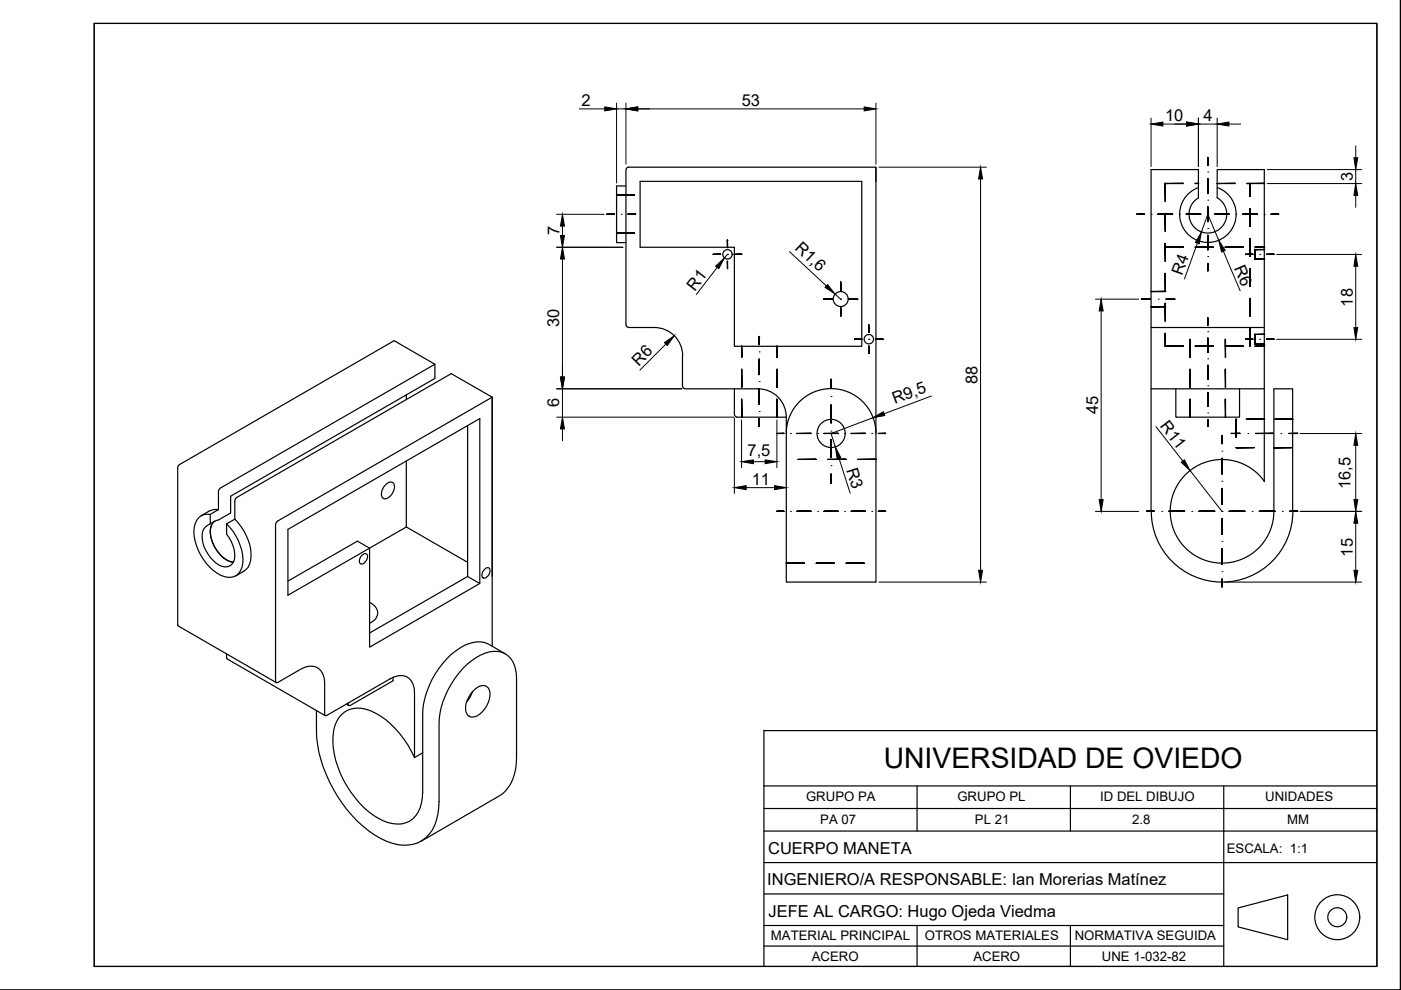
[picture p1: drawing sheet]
<svg xmlns="http://www.w3.org/2000/svg" width="297mm" height="210mm" viewBox="0 0 297 210" stroke-linecap="round" stroke-linejoin="round" font-family="sans-serif">
<!-- layer: 01_Contornos -->
<g fill="none" stroke="#000" stroke-width=".25">
<path d="M132.7 39.4h-2v12h2M132.7 36v32.9M133.2 35.4h52.5v88h-19v-35h-10.5M133.2 35.4l-.2 .1-.2 .4M135.7 38.5h47v34.9h-27v-21h-20zM185.7 35.4v3.1M254.1 39.8a6 6 0 0 0-2.8 9.2 6 6 0 0 0 9.6 0 6 6 0 0 0-2.8-9.2M254.1 42v-6h-10v72.4M254.1 42a4 4 0 0 0-1.1 6 4 4 0 0 0 6.2 0 4 4 0 0 0-1.1-6M258.1 42v-6h10v66.1M132.8 68.9l.2 .4 .2 .1M133.2 69.4h5.5"/>
<path d="M138.7 69.4a6 6 0 0 1 6 6M144.7 75.5v6.4M244.1 69.4h24M144.7 81.9l.1 .3 .4 .2M145.2 82.4h15.5a6 6 0 0 1 6 6M155.7 82.4v5.5l.1 .3 .4 .2M166.7 91.9a9.5 9.5 0 0 1 9.5-9.5 9.5 9.5 0 0 1 9.5 9.5M244.1 82.4h24M249.3 82.4v6h13.5v-6M244.1 108.4a15 15 0 0 0 15 15 15 15 0 0 0 15-15M268.1 102.1a11 11 0 0 0-17.8-.2 11 11 0 0 0 5.4 16.9 11 11 0 0 0 14.4-10.4M270.1 108.4v-26h4v26"/>
<circle cx="154.2" cy="53.9" r=".99"/>
<circle cx="178.2" cy="63.4" r="1.59"/>
<circle cx="184.2" cy="71.9" r=".99"/>
<circle cx="176.2" cy="91.9" r="2.98"/>
</g>
<!-- layer: 02_Ocultas -->
<g fill="#000" stroke="#000" stroke-width=".21">
<path d="M247.1 38.9h3.8zM247.1 38.9h3.8zM247.1 38.9h3.8zM247.1 38.9h3.8z"/>
<path d="M247.1 38.9v3.8zM247.1 38.9v3.8zM247.1 38.9v3.8zM247.1 38.9v3.8z"/>
<path d="M253.4 38.9h.7zM253.4 38.9h.7zM253.4 38.9h.7zM253.4 38.9h.7z"/>
<path d="M258.1 38.9h3.8zM258.1 38.9h3.8zM258.1 38.9h3.8zM258.1 38.9h3.8z"/>
<path d="M264.4 38.9h3.7zM264.4 38.9h3.7zM264.4 38.9h3.7zM264.4 38.9h3.7z"/>
<path d="M130.7 41.4h3.8zM130.7 41.4h3.8zM130.7 41.4h3.8zM130.7 41.4h3.8z"/>
<path d="M130.7 49.4h3.8zM130.7 49.4h3.8zM130.7 49.4h3.8zM130.7 49.4h3.8z"/>
<path d="M247.1 52.4h3.8zM247.1 52.4h3.8zM247.1 52.4h3.8zM247.1 52.4h3.8z"/>
<path d="M247.1 45.3v3.8zM247.1 45.3v3.8zM247.1 45.3v3.8zM247.1 45.3v3.8z"/>
<path d="M247.1 51.6v3.8zM247.1 51.6v3.8zM247.1 51.6v3.8zM247.1 51.6v3.8z"/>
<path d="M247.1 58v3.8zM247.1 58v3.8zM247.1 58v3.8zM247.1 58v3.8z"/>
<path d="M253.4 52.4h3.8zM253.4 52.4h3.8zM253.4 52.4h3.8zM253.4 52.4h3.8z"/>
<path d="M259.8 52.4h3.8zM259.8 52.4h3.8zM259.8 52.4h3.8zM259.8 52.4h3.8z"/>
<path d="M265 50.6v3.8zM265 50.6l.1 3.8zM265 50.6l.1 3.8zM265 50.6l.1 3.8z"/>
<path d="M265 44.2v3.8zM265 44.2l.1 3.8zM265 44.2l.1 3.8zM265 44.2l.1 3.8z"/>
<path d="M265 38.9v2.8zM265 38.9l.1 2.8zM265 38.9l.1 2.8zM265 38.9l.1 2.8z"/>
<path d="M266.1 54.9h2zM266.1 54.9h2zM266.1 54.9h2zM266.1 54.9h2z"/>
<path d="M266.1 52.4h2zM266.1 52.4h2zM266.1 52.4h2zM266.1 52.4h2z"/>
<path d="M266.1 52.9v2zM266.1 52.9v2zM266.1 52.9v2zM266.1 52.9v2z"/>
<path d="M266.1 52.9h2zM266.1 52.9h2zM266.1 52.9h2zM266.1 52.9h2z"/>
<path d="M157.2 73.4v2.3zM157.2 73.4l.1 2.3zM157.2 73.4l.1 2.3zM157.2 73.4l.1 2.3z"/>
<path d="M164.7 73.4v2.3zM164.7 73.4l.1 2.3zM164.7 73.4l.1 2.3zM164.7 73.4l.1 2.3z"/>
<path d="M244.1 61.8h3zM244.1 61.8h3zM244.1 61.8h3zM244.1 61.8h3z"/>
<path d="M247.1 73.4h3.8zM247.1 73.4h3.8zM247.1 73.4h3.8zM247.1 73.4h3.8z"/>
<path d="M244.1 65h3zM244.1 65h3zM244.1 65h3zM244.1 65h3z"/>
<path d="M247.1 64.3v3.8zM247.1 64.3v3.8zM247.1 64.3v3.8zM247.1 64.3v3.8z"/>
<path d="M247.1 70.7v2.7zM247.1 70.7v2.7zM247.1 70.7v2.7zM247.1 70.7v2.7z"/>
<path d="M252.3 71.9v3.8zM252.3 71.9v3.8zM252.3 71.9v3.8zM252.3 71.9v3.8z"/>
<path d="M253.4 73.4h3.8zM253.4 73.4h3.8zM253.4 73.4h3.8zM253.4 73.4h3.8z"/>
<path d="M259.8 73.4h3.8zM259.8 73.4h3.8zM259.8 73.4h3.8zM259.8 73.4h3.8z"/>
<path d="M259.8 71.9v3.8zM259.8 71.9v3.8zM259.8 71.9v3.8zM259.8 71.9v3.8z"/>
<path d="M265 69.6v3.8zM265 69.6l.1 3.8zM265 69.6l.1 3.8zM265 69.6l.1 3.8z"/>
<path d="M265 63.3v3.8zM265 63.3l.1 3.8zM265 63.3l.1 3.8zM265 63.3l.1 3.8z"/>
<path d="M265 56.9v3.8zM265 56.9l.1 3.8zM265 56.9l.1 3.8zM265 56.9l.1 3.8z"/>
<path d="M266.1 72.9h2zM266.1 73l2-.1zM266.1 73l2-.1zM266.1 73h2z"/>
<path d="M266.1 73.4h2zM266.1 73.4h2zM266.1 73.4h2zM266.1 73.4h2z"/>
<path d="M266.1 70.9v2.1zM266.1 70.9v2.1zM266.1 70.9v2.1zM266.1 70.9v2.1z"/>
<path d="M266.1 70.9h2zM266.1 70.9h2zM266.1 70.9h2zM266.1 70.9h2z"/>
<path d="M157.2 84.6v3.8zM157.2 84.6l.1 3.8zM157.2 84.6l.1 3.8zM157.2 84.6l.1 3.8z"/>
<path d="M157.2 78.3v3.8zM157.2 78.3l.1 3.8zM157.2 78.3l.1 3.8zM157.2 78.3l.1 3.8z"/>
<path d="M164.7 84.6v3.8zM164.7 84.6l.1 3.8zM164.7 84.6l.1 3.8zM164.7 84.6l.1 3.8z"/>
<path d="M164.7 78.3v3.8zM164.7 78.3l.1 3.8zM164.7 78.3l.1 3.8zM164.7 78.3l.1 3.8z"/>
<path d="M169.2 97.4h3.8zM169.2 97.4h3.8zM169.2 97.4h3.8zM169.2 97.4h3.8z"/>
<path d="M175.6 97.4h3.8zM175.6 97.4h3.8zM175.6 97.4h3.8zM175.6 97.4h3.8z"/>
<path d="M181.9 97.4h3.8zM181.9 97.4h3.8zM181.9 97.4h3.8zM181.9 97.4h3.8z"/>
<path d="M252.3 84.6v3.8zM252.3 84.6v3.8zM252.3 84.6v3.8zM252.3 84.6v3.8z"/>
<path d="M252.3 78.3v3.8zM252.3 78.3v3.8zM252.3 78.3v3.8zM252.3 78.3v3.8z"/>
<path d="M259.8 84.6v3.8zM259.8 84.6v3.8zM259.8 84.6v3.8zM259.8 84.6v3.8z"/>
<path d="M259.8 78.3v3.8zM259.8 78.3v3.8zM259.8 78.3v3.8zM259.8 78.3v3.8z"/>
<path d="M262.1 94.9h3.8zM262.1 94.9h3.8zM262.1 94.9h3.8zM262.1 94.9h3.8z"/>
<path d="M262.1 88.9v3.8zM262.1 88.9v3.8zM262.1 88.9v3.8zM262.1 88.9v3.8z"/>
<path d="M264.2 88.9h3.9zM264.2 88.9h3.9zM264.2 88.9h3.9zM264.2 88.9h3.9z"/>
<path d="M270.1 94.9h3.8zM270.1 94.9h3.8zM270.1 94.9h3.8zM270.1 94.9h3.8z"/>
<path d="M270.3 88.9h3.8zM270.3 88.9h3.8zM270.3 88.9h3.8zM270.3 88.9h3.8z"/>
<path d="M166.7 119.4h3.8zM166.7 119.4h3.8zM166.7 119.4h3.8zM166.7 119.4h3.8z"/>
<path d="M173.1 119.4h3.8zM173.1 119.4h3.8zM173.1 119.4h3.8zM173.1 119.4h3.8z"/>
<path d="M179.4 119.4h3.8zM179.4 119.4h3.8zM179.4 119.4h3.8zM179.4 119.4h3.8z"/>
</g>
<g fill="none" stroke="#000" stroke-width=".21">
<path d="M247.1 38.9h.1M247.1 38.9h3.8zM247.1 38.9v3.8zM253.4 38.9h.7zM254.1 38.9h.1M258.1 38.9h.1M258.1 38.9h3.8zM264.4 38.9h3.7zM265 38.9l.1 2.8zM265 38.9h.1M268.1 38.9h.1M130.7 41.4h.1"/>
<path d="M130.7 41.4h3.8zM130.7 49.4h.1M130.7 49.4h3.8zM247.1 45.3v3.8zM247.1 51.6v3.8zM247.1 58v3.8zM247.1 52.4h.1M247.1 52.4h3.8zM253.4 52.4h3.8zM259.8 52.4h3.8zM265 56.9l.1 3.8zM265 50.6l.1 3.8z"/>
<path d="M265 44.2l.1 3.8zM266.1 52.9h2zM266.1 52.9h.1M266.1 52.9v2zM266.1 54.9h.1M266.1 54.9h2zM266.1 52.4h2zM268.1 52.4h.1M268.1 52.9h.1M268.1 54.9h.1M157.2 78.3l.1 3.8zM157.2 73.4l.1 2.3z"/>
<path d="M157.2 73.4h.1M164.7 78.3l.1 3.8zM164.7 73.4l.1 2.3zM164.7 73.4h.1M244.1 61.8h.1M244.1 61.8h3zM244.1 65h3zM244.1 65h.1M247.1 64.3v3.8zM247.1 70.7v2.7zM247.1 73.4h.1M247.1 73.4h3.8z"/>
<path d="M247.1 61.8h.1M247.1 65h.1M252.3 78.3v3.8zM252.3 71.9v3.8zM253.4 73.4h3.8zM259.8 73.4h3.8zM259.8 78.3v3.8zM259.8 71.9v3.8zM265 73.4h.1M265 69.6l.1 3.8zM265 63.3l.1 3.8zM266.1 70.9h.1"/>
<path d="M266.1 70.9v2.1zM266.1 73h.1M266.1 70.9h2zM266.1 72.9l2 .1zM266.1 73.4h2zM268.1 73.4h.1M268.1 70.9h.1M268.1 72.9v.1M157.2 88.4h.1M157.2 84.6l.1 3.8zM164.7 88.4h.1M164.7 84.6l.1 3.8z"/>
<path d="M169.2 97.4h3.8zM175.6 97.4h3.8zM181.9 97.4h3.8zM185.7 97.4h.1M252.3 88.4h.1M252.3 84.6v3.8zM259.8 88.4h.1M259.8 84.6v3.8zM262.1 88.9h.1M262.1 88.9v3.8zM262.1 94.9h.1M262.1 94.9h3.8z"/>
<path d="M264.2 88.9h3.9zM268.1 88.9h.1M270.1 94.9h.1M270.1 94.9h3.8zM270.3 88.9h3.8zM274.1 88.9h.1M166.7 119.4h.1M166.7 119.4h3.8zM173.1 119.4h3.8zM179.4 119.4h3.8z"/>
</g>
<!-- layer: 03_Ejes -->
<g fill="#000" stroke="#000" stroke-width=".21">
<path d="M256.1 33.5v1.5zM256.1 33.5v1.5zM256.1 33.5v1.5zM256.1 33.5v1.5z"/>
<path d="M256.1 37.9v3.1zM256.1 37.9v3.1zM256.1 37.9v3.1zM256.1 37.9v3.1z"/>
<path d="M128.7 45.4h1.6zM128.7 45.4h1.6zM128.7 45.4h1.6zM128.7 45.4h1.6z"/>
<path d="M133.1 45.4h1.6zM133.1 45.4h1.6zM133.1 45.4h1.6zM133.1 45.4h1.6z"/>
<path d="M151.2 53.9h1.6zM151.2 53.9h1.6zM151.2 53.9h1.6zM151.2 53.9h1.6z"/>
<path d="M154.2 50.9l.1 1.6zM154.2 50.9l.1 1.6zM154.2 50.9l.1 1.6zM154.2 50.9v1.6z"/>
<path d="M154.2 55.4l.1 1.6zM154.2 55.4l.1 1.6zM154.2 55.4l.1 1.6zM154.2 55.4v1.6z"/>
<path d="M155.7 53.9h1.5zM155.7 53.9h1.5zM155.7 53.9h1.5zM155.7 53.9h1.5z"/>
<path d="M178.2 59.8l.1 1.9zM178.2 59.8l.1 1.9zM178.2 59.8l.1 1.9zM178.2 59.8v1.9z"/>
<path d="M241 45.4h1.6zM241 45.4h1.6zM241 45.4h1.6zM241 45.4h1.6z"/>
<path d="M245.5 45.4h3.1zM245.5 45.4h3.1zM245.5 45.4h3.1zM245.5 45.4h3.1z"/>
<path d="M251.5 45.4h3.1zM251.5 45.4h3.1zM251.5 45.4h3.1zM251.5 45.4h3.1z"/>
<path d="M256.1 43.9v3.1zM256.1 43.9v3.1zM256.1 43.9v3.1zM256.1 43.9v3.1z"/>
<path d="M256.1 49.9v3.1zM256.1 49.9v3.1zM256.1 49.9v3.1zM256.1 49.9v3.1z"/>
<path d="M256.1 55.9v1.5zM256.1 55.9v1.5zM256.1 55.9v1.5zM256.1 55.9v1.5z"/>
<path d="M257.5 45.4h3.1zM257.5 45.4h3.1zM257.5 45.4h3.1zM257.5 45.4h3.1z"/>
<path d="M263.5 45.4h3.1zM263.5 45.4h3.1zM263.5 45.4h3.1zM263.5 45.4h3.1z"/>
<path d="M264.1 53.9h1.5zM264.1 53.9h1.5zM264.1 53.9h1.5zM264.1 53.9h1.5z"/>
<path d="M268.5 53.9h1.6zM268.5 53.9h1.6zM268.5 53.9h1.6zM268.5 53.9h1.6z"/>
<path d="M269.5 45.4h1.6zM269.5 45.4h1.6zM269.5 45.4h1.6zM269.5 45.4h1.6z"/>
<path d="M161 76.1v3.3zM161 76.1v3.3zM161 76.1v3.3zM161 76.1v3.3z"/>
<path d="M161 71.4v1.7zM161 71.4v1.7zM161 71.4v1.7zM161 71.4v1.7z"/>
<path d="M174.6 63.4h1.9zM174.6 63.4h1.9zM174.6 63.4h1.9zM174.6 63.4h1.9z"/>
<path d="M178.2 65.2l.1 1.8zM178.2 65.2l.1 1.8zM178.2 65.2l.1 1.8zM178.2 65.2v1.8z"/>
<path d="M180 63.4h1.8zM180 63.4h1.8zM180 63.4h1.8zM180 63.4h1.8z"/>
<path d="M181.2 71.9h1.6zM181.2 71.9h1.6zM181.2 71.9h1.6zM181.2 71.9h1.6z"/>
<path d="M184.2 68.9v1.6zM184.2 68.9v1.6zM184.2 68.9v1.6zM184.2 68.9v1.6z"/>
<path d="M184.2 73.4v1.5zM184.2 73.4v1.5zM184.2 73.4v1.5zM184.2 73.4v1.5z"/>
<path d="M185.6 71.9h1.6zM185.6 71.9h1.6zM185.6 71.9h1.6zM185.6 71.9h1.6z"/>
<path d="M242.1 63.4h1.8zM242.1 63.4h1.8zM242.1 63.4h1.8zM242.1 63.4h1.8z"/>
<path d="M247.2 63.4h1.8zM247.2 63.4h1.8zM247.2 63.4h1.8zM247.2 63.4h1.8z"/>
<path d="M256.1 67.5v1.4zM256.1 67.5v1.4zM256.1 67.5v1.4zM256.1 67.5v1.4z"/>
<path d="M256.1 71.7v3zM256.1 71.7v3zM256.1 71.7v3zM256.1 71.7v3z"/>
<path d="M256.1 77.4v3zM256.1 77.4v3zM256.1 77.4v3zM256.1 77.4v3z"/>
<path d="M264.1 71.9h1.5zM264.1 71.9h1.5zM264.1 71.9h1.5zM264.1 71.9h1.5z"/>
<path d="M268.5 71.9h1.6zM268.5 71.9h1.6zM268.5 71.9h1.6zM268.5 71.9h1.6z"/>
<path d="M161 88.8v1.6zM161 88.8v1.6zM161 88.8v1.6zM161 88.8v1.6z"/>
<path d="M161 82.4v3.3zM161 82.4v3.3zM161 82.4v3.3zM161 82.4v3.3z"/>
<path d="M164.7 91.9h1.5zM164.7 91.9h1.5zM164.7 91.9h1.5zM164.7 91.9h1.5z"/>
<path d="M169 91.9h3zM169 91.9h3zM169 91.9h3zM169 91.9h3z"/>
<path d="M174.7 91.9h3zM174.7 91.9h3zM174.7 91.9h3zM174.7 91.9h3z"/>
<path d="M176.2 80.4v2zM176.2 80.4v2zM176.2 80.4v2zM176.2 80.4v2z"/>
<path d="M176.2 85.9v3.8zM176.2 85.9v3.8zM176.2 85.9v3.8zM176.2 85.9v3.8z"/>
<path d="M176.2 93.2v3.8zM176.2 93.2v3.8zM176.2 93.2v3.8zM176.2 93.2v3.8z"/>
<path d="M180.5 91.9h3zM180.5 91.9h3zM180.5 91.9h3zM180.5 91.9h3z"/>
<path d="M186.2 91.9h1.5zM186.2 91.9h1.5zM186.2 91.9h1.5zM186.2 91.9h1.5z"/>
<path d="M256.1 83.2v3zM256.1 83.2v3zM256.1 83.2v3zM256.1 83.2v3z"/>
<path d="M256.1 89v1.4zM256.1 89v1.4zM256.1 89v1.4zM256.1 89v1.4z"/>
<path d="M259.1 92.4v1.7zM259.1 92.4v1.7zM259.1 92.4v1.7zM259.1 92.4v1.7z"/>
<path d="M259.1 97.2v3.3zM259.1 97.2v3.3zM259.1 97.2v3.3zM259.1 97.2v3.3z"/>
<path d="M261.1 91.9h1.8zM261.1 91.9h1.8zM261.1 91.9h1.8zM261.1 91.9h1.8z"/>
<path d="M266.2 91.9h3.7zM266.2 91.9h3.7zM266.2 91.9h3.7zM266.2 91.9h3.7z"/>
<path d="M273.3 91.9h1.8zM273.3 91.9h1.8zM273.3 91.9h1.8zM273.3 91.9h1.8z"/>
<path d="M164.7 108.4h1.5zM164.7 108.4h1.5zM164.7 108.4h1.5zM164.7 108.4h1.5z"/>
<path d="M169 108.4h3zM169 108.4h3zM169 108.4h3zM169 108.4h3z"/>
<path d="M176.2 100.5v1.9zM176.2 100.5v1.9zM176.2 100.5v1.9zM176.2 100.5v1.9z"/>
<path d="M174.7 108.4h3zM174.7 108.4h3zM174.7 108.4h3zM174.7 108.4h3z"/>
<path d="M180.5 108.4h3zM180.5 108.4h3zM180.5 108.4h3zM180.5 108.4h3z"/>
<path d="M186.2 108.4h1.5zM186.2 108.4h1.5zM186.2 108.4h1.5zM186.2 108.4h1.5z"/>
<path d="M243.1 108.4h1.6zM243.1 108.4h1.6zM243.1 108.4h1.6zM243.1 108.4h1.6z"/>
<path d="M247.8 108.4h3.4zM247.8 108.4h3.4zM247.8 108.4h3.4zM247.8 108.4h3.4z"/>
<path d="M254.2 108.4h3.4zM254.2 108.4h3.4zM254.2 108.4h3.4zM254.2 108.4h3.4z"/>
<path d="M259.1 103.6v3.3zM259.1 103.6v3.3zM259.1 103.6v3.3zM259.1 103.6v3.3z"/>
<path d="M259.1 110v3.3zM259.1 110v3.3zM259.1 110v3.3zM259.1 110v3.3z"/>
<path d="M259.1 116.3v3.4zM259.1 116.3v3.4zM259.1 116.3v3.4zM259.1 116.3v3.4z"/>
<path d="M260.6 108.4h3.3zM260.6 108.4h3.3zM260.6 108.4h3.3zM260.6 108.4h3.3z"/>
<path d="M267 108.4h3.3zM267 108.4h3.3zM267 108.4h3.3zM267 108.4h3.3z"/>
<path d="M273.4 108.4h1.7zM273.4 108.4h1.7zM273.4 108.4h1.7zM273.4 108.4h1.7z"/>
<path d="M259.1 122.8v1.6zM259.1 122.8v1.6zM259.1 122.8v1.6zM259.1 122.8v1.6z"/>
</g>
<g fill="none" stroke="#000" stroke-width=".21">
<path d="M256.1 33.5h.1M256.1 33.5v1.5zM256.1 36.5h.1M256.1 37.9v3.1zM128.7 45.4h.1M128.7 45.4h1.6zM131.7 45.4h.1M133.1 45.4h1.6zM134.7 45.4h.1M151.2 53.9h.1M151.2 53.9h1.6zM154.2 50.9h.1"/>
<path d="M154.2 50.9l.1 1.6zM154.2 53.9h.1M154.2 55.4l.1 1.6zM154.2 57h.1M155.7 53.9h1.5zM157.2 53.9h.1M178.2 59.8h.1M178.2 59.8l.1 1.9zM241 45.4h.1M241 45.4h1.6zM244.1 45.4h.1M245.5 45.4h3.1z"/>
<path d="M250.1 45.4h.1M251.5 45.4h3.1zM256.1 45.4h.1M256.1 42.4h.1M256.1 43.9v3.1zM256.1 48.4h.1M256.1 49.9v3.1zM256.1 54.4h.1M256.1 55.9v1.5zM256.1 57.4h.1M257.5 45.4h3.1zM262 45.4h.1"/>
<path d="M263.5 45.4h3.1zM264.1 53.9h.1M264.1 53.9h1.5zM267.1 53.9h.1M268.1 45.4h.1M268.5 53.9h1.6zM269.5 45.4h1.6zM270.1 53.9h.1M271.1 45.4h.1M161 76.1v3.3zM161 74.6h.1M161 71.4v1.7z"/>
<path d="M161 71.4h.1M174.6 63.4h.1M174.6 63.4h1.9zM178.2 63.4h.1M178.2 65.2l.1 1.8zM178.2 67h.1M180 63.4h1.8zM181.2 71.9h.1M181.2 71.9h1.6zM181.8 63.4h.1M184.2 68.9h.1M184.2 68.9v1.6z"/>
<path d="M184.2 71.9h.1M184.2 73.4v1.5zM184.2 74.9h.1M185.6 71.9h1.6zM187.2 71.9h.1M242.1 63.4h1.8zM242.1 63.4h.1M245.6 63.4h.1M247.2 63.4h1.8zM249 63.4h.1M256.1 67.5h.1M256.1 67.5v1.4z"/>
<path d="M256.1 70.3h.1M256.1 71.7v3zM256.1 76.1h.1M256.1 77.4v3zM264.1 71.9h.1M264.1 71.9h1.5zM267.1 71.9h.1M268.5 71.9h1.6zM270.1 71.9h.1M161 90.4h.1M161 88.8v1.6zM161 87.3h.1"/>
<path d="M161 82.4v3.3zM161 80.9h.1M164.7 91.9h.1M164.7 91.9h1.5zM167.6 91.9h.1M169 91.9h3zM173.4 91.9h.1M174.7 91.9h3zM176.2 80.4h.1M176.2 80.4v2zM176.2 84.1h.1M176.2 85.9v3.8z"/>
<path d="M176.2 91.4h.1M176.2 93.2v3.8zM176.2 98.7h.1M179.1 91.9h.1M180.5 91.9h3zM184.8 91.9h.1M186.2 91.9h1.5zM187.7 91.9h.1M256.1 81.8h.1M256.1 83.2v3zM256.1 87.6h.1M256.1 89v1.4z"/>
<path d="M256.1 90.4h.1M259.1 92.4h.1M259.1 92.4v1.7zM259.1 95.6h.1M259.1 97.2v3.3zM261.1 91.9h.1M261.1 91.9h1.8zM264.6 91.9h.1M266.2 91.9h3.7zM271.6 91.9h.1M273.3 91.9h1.8zM275.1 91.9h.1"/>
<path d="M164.7 108.4h1.5zM164.7 108.4h.1M167.6 108.4h.1M169 108.4h3zM173.4 108.4h.1M174.7 108.4h3zM176.2 100.5v1.9zM176.2 102.4h.1M179.1 108.4h.1M180.5 108.4h3zM184.8 108.4h.1M186.2 108.4h1.5z"/>
<path d="M187.7 108.4h.1M243.1 108.4h.1M243.1 108.4h1.6zM246.3 108.4h.1M247.8 108.4h3.4zM252.7 108.4h.1M254.2 108.4h3.4zM259.1 102h.1M259.1 103.6v3.3zM259.1 108.4h.1M259.1 110v3.3zM259.1 114.8h.1"/>
<path d="M259.1 116.3v3.4zM260.6 108.4h3.3zM265.5 108.4h.1M267 108.4h3.3zM271.9 108.4h.1M273.4 108.4h1.7zM275.1 108.4h.1M259.1 121.2h.1M259.1 122.8v1.6zM259.1 124.4h.1"/>
</g>
<!-- layer: 04_Cotas -->
<g fill="none" stroke="#000" stroke-width=".21">
<path d="M122.8 23.1h5.4M130.7 23.1h2M130.7 21.9v16.9M132.7 21.9v12.9M135.2 23.1h48M185.7 21.9v12.9M186.4 35.4h22.7M207.9 37.9v83M244.1 25v10.3M246.5 26.3h5.1M254.1 25v10.3M254.1 26.3h4"/>
<path d="M258.1 25v10.3M260.6 26.3h2.5M268.7 36h20M268.7 38.9h20M287.4 30.9v2.6M287.4 36v2.9M118 52.4h14.1M118 45.4h10.1M119.3 47.9v2M119.3 54.9v25M152.1 56.7l-4.5 5.8M154.2 53.9l-.6 .8"/>
<path d="M167.4 53.4l7.8 7.2M253.9 51.5l-2.8 7.7M254.7 49.2l1.4-3.8 2.3 5.5M259.4 53.3l3.5 8.4M270.7 53.9h18M287.4 41.4v2.6M287.4 56.4v13M141.2 73l-5.5 5.5M177 62.3l1.2 1.1M232.2 63.4h9.2M233.5 65.9v40M270.7 71.9h18"/>
<path d="M118 88.4h37.6M118 82.4h26.6M119.3 82.4v6M119.3 90.9v2.5M155.7 88.6v16M157.2 89v10.2M159.7 97.9h2.5M164.7 89v10.2M177.9 97.2l2.4 7.4M185.1 88.6l-8.9 3.3 .9 2.9M197.5 84l-10 3.7M245.1 90.5l5.7 7.3"/>
<path d="M252.3 99.8l6.8 8.6M275.7 91.9h13M287.4 94.4v11.5M158.2 103.4h6M232.2 108.4h9.2M275.7 108.4h13M287.4 110.9v10M186.4 123.4h22.7M259.7 123.4h29"/>
</g>
<g fill="#000" stroke="#000" stroke-width=".21">
<path d="M128.2 22.7l2.5 .4-2.5 .4zM132.7 23.1l2.5-.4v.8zM183.2 22.7l2.5 .4-2.5 .4zM207.9 35.4l.4 2.5h-.8zM244.1 26.3l2.4-.4v.8zM251.6 25.9l2.5 .4-2.5 .4zM258.1 26.3l2.5-.4v.8zM287.1 33.5h.8l-.5 2.5zM119.3 52.4l.4 2.5h-.9zM119.3 45.4l.4 2.5h-.9zM118.8 49.9h.9l-.4 2.5zM151.7 56.4l1.9-1.7-1.2 2.3z"/>
<path d="M254.7 49.2l-.4 2.5-.9-.3zM258.4 50.9l1.4 2.2-.8 .3zM287.4 53.9l.5 2.5h-.8zM287.4 38.9l.5 2.5h-.8zM118.8 79.9h.9l-.4 2.5zM140.9 72.7l2.1-1.5-1.5 2.1zM175.5 60.3l1.5 2-2.1-1.4zM233.5 63.4l.4 2.5h-.9zM287.1 69.4h.8l-.5 2.5zM119.3 88.4l.4 2.5h-.9zM157.2 97.9l2.5-.4v.8zM162.2 97.5l2.5 .4-2.5 .4z"/>
<path d="M177.1 94.8l1.2 2.2-.8 .3zM185.1 88.6l2.2-1.3 .3 .8zM250.4 98l.7-.5 1.2 2.3zM287.4 91.9l.5 2.5h-.8zM155.7 103.4l2.5-.4v.8zM164.2 103l2.5 .4-2.5 .4zM233 105.9h.9l-.4 2.5zM287.1 105.9h.8l-.5 2.5zM287.4 108.4l.5 2.5h-.8zM207.5 120.9h.8l-.4 2.5zM287.1 120.9h.8l-.5 2.5z"/>
</g>
<!-- layer: 0 -->
<g fill="none" stroke="#000" stroke-width=".25">
<path d="M296.9 0v209.9h-296.9M20 5h271.9v199.9h-271.9zM92.2 77.2l-45.5 26.3-.4 .6v3.9M86.1 97.7v14l-7.7 4.5-2.6-1.5-14.8 8.5M86.1 83.7v1M99.1 90.2v32l-20.7 12M104.4 84.2l-45.7 26.4-.3 .6v33.3a.3 .3 0 0 0 .2 .2 .3 .3 0 0 0 .3 0l4.7-2.7a3.1 3.1 0 0 1 5 1.4l.2 1.5v6.5a.26 .26 0 0 0 .1 .3 .26 .26 0 0 0 .4 0l13.4-7.8a3.3 3.3 0 0 1 4.3 .3 4.3 4.3 0 0 1 .9 2.8v13.6M104.4 84.2l-8.7-5-45.6 26.3-.3 .6v4M104.4 84.2v52.8M44.6 109.1a2.81 2.81 0 0 0-3.4 2.6 10.8 10.8 0 0 0 6.3 10.5 2.89 2.89 0 0 0 4-2.7 11.3 11.3 0 0 0-3.5-8.4M44.9 111.3a6.3 6.3 0 0 0 1.7 6.2 4.8 4.8 0 0 0 2.9 1.7 5.5 5.5 0 0 1-4-3.2 5.3 5.3 0 0 1-.5-5l.8-.6 .5-.1 2.6-1.5v-3.6l43.3-25v-3l-8.6-5-45.8 26.5-.1 .3v33.6l20.8 12.1M45.6 110.5a3.6 3.6 0 0 0-2.7 2.4 7.2 7.2 0 0 0 4.2 7.2 1.99 1.99 0 0 0 2.7-2.1 7.6 7.6 0 0 0-1.8-4.7v-2.2"/>
<path d="M46.3 108a4.8 4.8 0 0 0-3.7 1.4M46.3 108l-1.7 1.1v2M49.8 110.1a10.8 10.8 0 0 1 3.3 8.8 2.99 2.99 0 0 1-1.4 2.2l-1.7 1M49.8 110.1l-1.8 1M61 112.2l40.7-23.5v35l-23.3 13.5v-21l-17.4 10zM76.7 117.8a.69 .69 0 0 1 .6-.4 .69 .69 0 0 1 .6 .3 1.6 1.6 0 0 1-1.3 1.9 1.02 1.02 0 0 1-.1-1.6zM81.7 102.9a1.07 1.07 0 0 1 .9-.7 1.07 1.07 0 0 1 1 .5 2.62 2.62 0 0 1-2.1 3.1 1.32 1.32 0 0 1-.4-2zM86.1 111.7l13 7.5M48 138.7l.2 1 20.8 12M78.4 127.7a2.38 2.38 0 0 1 1.4 3.3l-.3 .4-1.1 .8M99.1 122.2l2.6 1.5M102.8 120.6a.62 .62 0 0 1 .9-.2 .62 .62 0 0 1 .2 .9 1.43 1.43 0 0 1-1.5 1.2 1.39 1.39 0 0 1 .4-1.9z"/>
<path d="M107.1 138.6l-3.4-2a6.6 6.6 0 0 0-7.1 1.5 18.1 18.1 0 0 0-7 13.3v16.6a7.1 7.1 0 0 1-2.7 6.1 6.5 6.5 0 0 1-6.7-.6 21 21 0 0 1-9.6-16.3 7.2 7.2 0 0 1 2.5-6.3 6 6 0 0 1 6.6 .3 19.8 19.8 0 0 1 8.2 9.4M67.1 150.6a28.2 28.2 0 0 0 2.1 13.6 26.5 26.5 0 0 0 12.8 14.2 7.8 7.8 0 0 0 8.3-.8 9.7 9.7 0 0 0 2.8-7.7v-16.5a18.1 18.1 0 0 1 8.7-14.4 5 5 0 0 1 6.4 .5 6.2 6.2 0 0 1 1.3 4.4v16.6a9.8 9.8 0 0 1-3 7.8l-17.2 10.1M73.4 149.3l.6 .3M83.3 143.6l.1 .7-9.1 5.3-.5-.1v-.4M89.6 159.6l-1.7 1M100.2 146.6l-.5 1.2-.7 .9M100.6 146.2a1.97 1.97 0 0 1 3-.3 4.6 4.6 0 0 1-1.4 5.1 2.17 2.17 0 0 1-3.1 .6 3.9 3.9 0 0 1 .6-4.4zM291.9 154.9h-129.9v50M162 176.2h129.9M162 166.6h129.9M162 171.4h129.9M194.4 166.6v9.6"/>
<path d="M226.9 166.6v9.6M259.5 166.6v38.3M162 182.9h129.9M162 189.5h97.5M162 196.2h97.5M194.4 196.2v8.7M226.9 196.2v8.7M262.5 192.5l10.5-2.7v9.4l-10.5-2.7zM162 200.6h97.5"/>
<circle cx="283.5" cy="194.5" r="4.8"/>
<circle cx="283.5" cy="194.5" r="2.01"/>
</g>
<text font-size="6" x="187.4" y="162.8">UNIVERSIDAD DE OVIEDO</text>
<g font-size="3.5">
<text x="123.3" y="22.5">2</text>
<text x="157.3" y="22.4">53</text>
<text x="247" y="25.6">10</text>
<text x="255.1" y="25.7">4</text>
<text x="286.8" y="38.4" transform="rotate(-90 286.8 38.4)">3</text>
<text x="118.6" y="49.9" transform="rotate(-90 118.6 49.9)">7</text>
<text x="168.4" y="52.8" transform="rotate(43 168.4 52.8)">R1,6</text>
<text x="250.7" y="58.6" transform="rotate(-70 250.7 58.6)">R4</text>
<text x="261.6" y="56.9" transform="rotate(67 261.6 56.9)">R6</text>
<text x="147.3" y="61.8" transform="rotate(-52 147.3 61.8)">R1</text>
<text x="286.8" y="65" transform="rotate(-90 286.8 65)">18</text>
<text x="118.6" y="69.4" transform="rotate(-90 118.6 69.4)">30</text>
<text x="135.5" y="77.7" transform="rotate(-45 135.5 77.7)">R6</text>
<text x="207.2" y="81.4" transform="rotate(-90 207.2 81.4)">88</text>
<text x="118.6" y="86.4" transform="rotate(-90 118.6 86.4)">6</text>
<text x="189.7" y="85.7" transform="rotate(-21 189.7 85.7)">R9,5</text>
<text x="232.8" y="87.8" transform="rotate(-90 232.8 87.8)">45</text>
<text x="245.8" y="90.4" transform="rotate(52 245.8 90.4)">R11</text>
<text x="158.5" y="96.8">7,5</text>
<text x="179.4" y="99.7" transform="rotate(72 179.4 99.7)">R3</text>
<text x="159.4" y="102.8">11</text>
<text x="286.3" y="103.7" transform="rotate(-90 286.3 103.7)">16,5</text>
<text x="286.8" y="118" transform="rotate(-90 286.8 118)">15</text>
<text x="162.9" y="181">CUERPO MANETA</text>
<text x="162.7" y="187.6">INGENIERO/A RESPONSABLE: Ian Morerias Matínez</text>
<text x="162.9" y="194.3">JEFE AL CARGO: Hugo Ojeda Viedma</text>
</g>
<g font-size="2.8">
<text x="170.9" y="169.9">GRUPO PA</text>
<text x="203" y="169.9">GRUPO PL</text>
<text x="233.3" y="169.9">ID DEL DIBUJO</text>
<text x="268.3" y="169.9">UNIDADES</text>
<text x="173.9" y="174.6">PA 07</text>
<text x="206.7" y="174.6">PL 21</text>
<text x="240" y="174.6">2.8</text>
<text x="272.9" y="174.6">MM</text>
<text x="260.1" y="180.8">ESCALA: 1:1</text>
<text x="163.4" y="199.4">MATERIAL PRINCIPAL</text>
<text x="172.1" y="203.7">ACERO</text>
<text x="196.1" y="199.4">OTROS MATERIALES</text>
<text x="206.4" y="203.7">ACERO</text>
<text x="227.9" y="199.4">NORMATIVA SEGUIDA</text>
<text x="233.6" y="203.7">UNE 1-032-82</text>
</g>
</svg>
